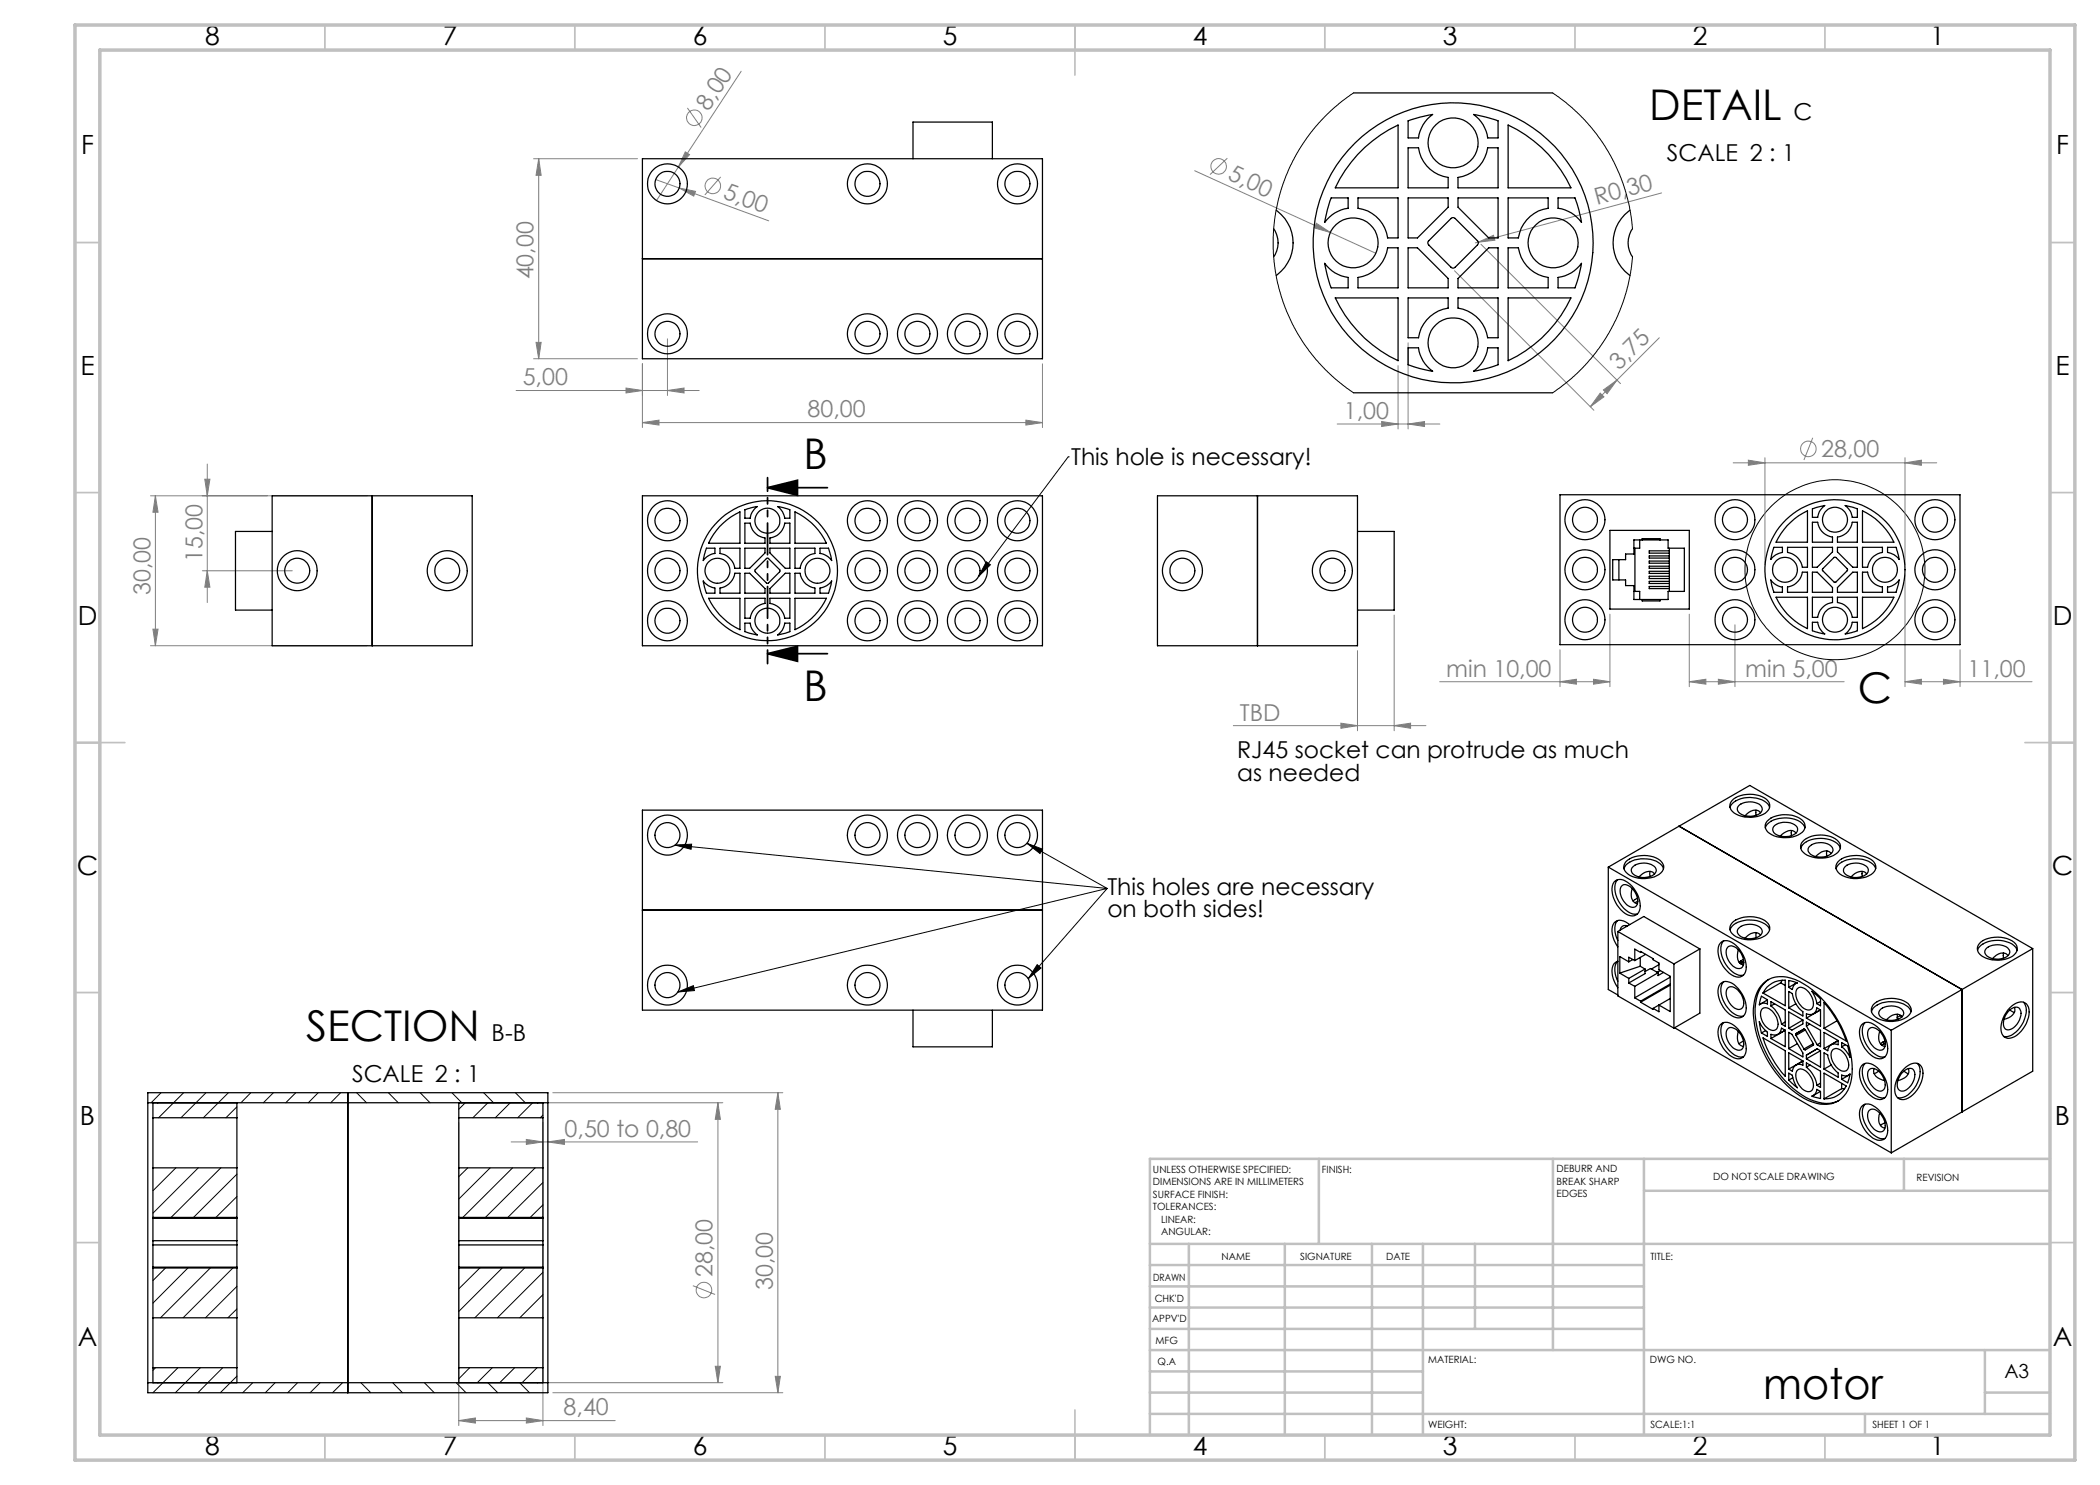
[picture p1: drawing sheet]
<svg xmlns="http://www.w3.org/2000/svg" width="420mm" height="297mm" viewBox="0 0 420 297" stroke-linecap="round" stroke-linejoin="round" font-family="sans-serif">
<g fill="none" stroke="#808080" stroke-width=".2">
<path d="M148.2 14.2l-12.5 19.2M106.7 31.7h20.8M107.7 31.7v40.1M107.7 31.7l.5 3.4h-1zM131.1 35.9l4.8 1.7M135.7 33.4l-4.4 6.7M135.9 37.6l3.2 .7-.4 .9zM135.9 37.6l17.8 6.6M137.1 30.4l.8 .5-2.2 2.5zM137.5 21.6l2.7 3.9M144.1 35.4l-3.1 3.6M238.9 34.1l27.2 12.4"/>
<path d="M245.5 31.6l-3.5 3.3M332.3 38.6l-36.6 9.8M263.3 44.7l2.8 1.8-3.2-.9zM266.1 46.5l9.1 4.2M290.9 54.1l27.9 28M295.7 48.4l3-1.3 .3 .9zM295.7 48.4l-.6 .2M296.2 48.9l27.9 27.8M103.2 78.1h36.6M106.7 71.8h20.8M107.2 68.5h1l-.5 3.3zM125.2 77.6l3.3 .5-3.3 .5z"/>
<path d="M128.5 72.8v12.7M133.5 78.1l3.3-.5v1zM133.5 67.8v11.3M208.5 72.8v12.7M279.6 73.1v12.7M281.6 68.6v17.2M320 78.6l.8 .8-2.7 1.9zM320.7 78l2.7-2-2 2.7zM331.9 67.6l-13.8 13.7M30.1 99.2h43.3M31.1 99.2v29.9M31.1 99.2l.5 3.2h-1z"/>
<path d="M41 95.8h1l-.5 3.4zM41.5 92.8v27.7M128.5 84.5l3.3-.5v1zM128.5 84.5h80M205.2 84l3.3 .5-3.3 .5zM267.4 84.8h20.6M276.3 84.3l3.3 .5-3.3 .5zM281.6 84.8l3.3-.5v1zM346.6 92.6h40.7M349.7 92l3.3 .6-3.3 .5zM353 91.5v21.5M362.5 87.6l-1.7 4.4"/>
<path d="M381 92.6l3.3-.6v1.1zM381 91.5v21.5M40.5 114.2h18M41.5 114.2l.5 3.2h-1zM381 115v22.3M30.1 129.1h43.3M30.6 125.8h1l-.5 3.3zM271.5 130.1v16.1M278.8 123v23.2M287.9 136.3h34.1M312 136.3l3.3-.4v.9zM312 130v7.3"/>
<path d="M318.7 135.9l3.3 .4-3.3 .5zM322 122.8v14.5M337.9 136.3l3.3-.4v.9zM337.9 136.3h30.9M337.9 122.8v14.5M343.7 135.9l3.3 .4-3.3 .5zM347 125v12.3M381 136.3l3.3-.4v.9zM381 136.3h25.4M388.7 135.9l3.3 .4-3.3 .5zM392 130v7.3M246.7 145.1h38.5"/>
<path d="M268.2 144.6l3.3 .5-3.3 .6zM278.8 145.1l3.3-.5v1.1zM110.6 218.5h46M155.6 218.5v60M155.6 218.5l.5 3.4h-1.1zM91.8 224.5v60.6M102.2 228.4h37.3M105.3 227.9l3.3 .5-3.3 .5zM108.6 224.5v60.6M109.6 228.4l3.3-.5v1zM109.6 220.6h35M143.6 220.6l.5 3.3h-1z"/>
<path d="M143.6 220.6v55.9M138.6 257.1l4.4 1.8M109.6 276.5h35M110.6 278.5h46M143.1 273.3h1l-.5 3.2zM155 275.3h1.1l-.5 3.2zM91.8 284.1l3.3-.5v1zM91.8 284.1h31.2M105.3 283.6l3.3 .5-3.3 .5z"/>
<circle cx="138.9" cy="23.5" r="1.56"/>
<circle cx="142.6" cy="37.2" r="1.57"/>
<circle cx="243.7" cy="33.3" r="1.56"/>
<circle cx="361.7" cy="89.8" r="1.55"/>
<circle cx="140.8" cy="258" r="1.55"/>
</g>
<g fill="none" stroke="#000" stroke-width=".2">
<path d="M213.6 91.4h.1M213.6 91.4l-17.9 23.9M197.3 112.4l.8 .6-2.4 2.3zM135 169l3.3-.2-.1 1.1zM135 169l86.4 8.7M205.4 168.7l16 9M205.4 168.7l3.1 1.1-.5 .9zM221.4 177.7l-15.8 18.1M221.4 177.7l-85.8 20.7M135.6 198.4l3.1-1.3 .2 1zM207.4 192.9l.8 .7-2.6 2.2z"/>
<circle cx="367" cy="114" r="18"/>
</g>
<path d="M153.5 97.5l6-1.4v3zM153.5 97.5h12M153.5 130.7l6-1.4v3zM153.5 130.7h12" fill="none" stroke="#000" stroke-width=".35"/>
<path d="M153.5 95.5v37.2" fill="none" stroke="#000" stroke-width=".35" stroke-dasharray="6.3 1.3 1.3 1.3 1.3 1.3" stroke-dashoffset="3.6"/>
<g fill="none" stroke="#c0c0c0" stroke-width=".35">
<path d="M65 5v5M115 5v5M165 5v5M215 5v10M265 5v5M315 5v5M365 5v5M15 48.5h5M410 48.5h5M15 98.5h5M410 98.5h5M15 148.5h10"/>
<path d="M405 148.5h10M15 198.5h5M410 198.5h5M15 248.5h5M410 248.5h5M65 287v5M115 287v5M165 287v5M215 282v10M265 287v5M315 287v5M365 287v5"/>
</g>
<g fill="none" stroke="#c0c0c0" stroke-width=".5">
<path d="M263.8 231.8v17M310.6 231.8v38.2M328.8 231.8v55.2M328.8 238.2h81.2M380.8 231.8v6.4M410 231.8h-180v55.2M230 248.8h180M230 257.3h98.8M230 253h98.8M237.8 248.8v38.2M257 248.8v38.2M274.4 248.8v38.2"/>
<path d="M284.6 248.8v38.2M295 248.8v17M230 265.8h98.8M230 261.5h98.8M230 278.5h54.6M230 274.3h54.6M230 270h180M397 278.5h13M397 270v12.8M230 282.8h180M373 282.8v4.2"/>
</g>
<path d="M15 5h400v287h-400zM20 10h390v277h-390z" fill="none" stroke="#c0c0c0" stroke-width=".7"/>
<g fill="#000">
<path d="M153.5 97.5l6-1.4v3zM153.5 130.7l6-1.4v3z"/>
<path d="M197.3 112.4l.8 .6-2.4 2.3zM207.4 192.9l.8 .7-2.6 2.2zM135 169l3.3-.2-.1 1.1zM135.6 198.4l3.1-1.3 .2 1zM205.4 168.7l3.1 1.1-.5 .9z"/>
</g>
<g fill="#808080">
<path d="M263.3 44.7l2.8 1.8-3.2-.9z"/>
<path d="M295.7 48.4l3-1.3 .3 .9z"/>
<path d="M137.1 30.4l.8 .5-2.2 2.5z"/>
<path d="M135.9 37.6l3.2 .7-.4 .9z"/>
<path d="M388.7 135.9l3.3 .4-3.3 .5zM381 136.3l3.3-.4v.9zM105.3 283.6l3.3 .5-3.3 .5zM91.8 284.1l3.3-.5v1z"/>
<path d="M268.2 144.6l3.3 .5-3.3 .6zM278.8 145.1l3.3-.5v1.1zM128.5 84.5l3.3-.5v1zM205.2 84l3.3 .5-3.3 .5zM125.2 77.6l3.3 .5-3.3 .5zM133.5 78.1l3.3-.5v1zM349.7 92l3.3 .6-3.3 .5zM381 92.6l3.3-.6v1.1zM312 136.3l3.3-.4v.9zM318.7 135.9l3.3 .4-3.3 .5zM337.9 136.3l3.3-.4v.9zM343.7 135.9l3.3 .4-3.3 .5zM105.3 227.9l3.3 .5-3.3 .5zM109.6 228.4l3.3-.5v1zM276.3 84.3l3.3 .5-3.3 .5zM281.6 84.8l3.3-.5v1z"/>
<path d="M320 78.6l.8 .8-2.7 1.9zM320.7 78l2.7-2-2 2.7z"/>
<path d="M30.6 125.8h1l-.5 3.3zM31.1 99.2l.5 3.2h-1zM41.5 114.2l.5 3.2h-1zM41 95.8h1l-.5 3.4z"/>
<path d="M107.7 31.7l.5 3.4h-1zM107.2 68.5h1l-.5 3.3zM143.6 220.6l.5 3.3h-1zM143.1 273.3h1l-.5 3.2zM155.6 218.5l.5 3.4h-1.1zM155 275.3h1.1l-.5 3.2z"/>
</g>
<g fill="none" stroke="#000" stroke-width=".25">
<path d="M270.7 18.6h39.8M128.5 31.7h80v40.1h-80zM182.6 31.7v-7.3h15.9v7.3M266.2 39.6h3.4v2.1a6.8 6.8 0 0 0-4.7 2.8l.6-2.5zM271.5 30.9a27 27 0 0 1 8.1-5.9v12.6h-12.5a26.3 26.3 0 0 1 4.4-6.7zM271.6 39.6h8v8h-2.1a6.9 6.9 0 0 0-5.9-5.9zM281.6 24.2l2.4-.8 2.5-.5a6.8 6.8 0 0 0-2.8 4.7h-2.1zM281.6 29.6h2.1a6.9 6.9 0 0 0 5.9 5.9v2.1h-8zM281.6 39.6h8v1.8l-6.1 6.2h-1.9zM291.6 35.5a6.9 6.9 0 0 0 5.9-5.9h2.1v8h-8zM291.6 39.6h8v8h-1.9l-6.1-6.2zM294.7 22.9l2.5 .5 2.4 .8v3.4h-2.1a6.8 6.8 0 0 0-2.8-4.7z"/>
<path d="M301.6 39.6h8v2.1a7 7 0 0 0-5.9 5.9h-2.1zM301.6 25a26 26 0 0 1 12.6 12.6h-12.6zM311.6 39.6h3.4l.8 2.4 .5 2.5a6.8 6.8 0 0 0-4.7-2.8zM128.5 51.7h80M254.7 45.8a4.9 4.9 0 0 1 0 5.6M255.2 42a8 8 0 0 1 0 13.1M264.9 52.7a6.8 6.8 0 0 0 4.7 2.8v2.1h-3.4l-.7-2.5zM267.1 59.6h12.5v12.5a26 26 0 0 1-12.5-12.5zM271.6 55.5a6.9 6.9 0 0 0 5.9-5.9h2.1v8h-8zM281.6 59.6h8v2a7 7 0 0 0-5.9 6h-2.1zM281.6 49.6h1.9l6.1 6.1v1.9h-8zM290.2 43.7a.6 .6 0 0 1 .8 0l4.5 4.5a.6 .6 0 0 1 0 .8l-4.5 4.4a.6 .6 0 0 1-.8 0l-4.5-4.4a.6 .6 0 0 1 0-.8z"/>
<path d="M291.6 59.6h8v8h-2.1a7 7 0 0 0-5.9-6zM291.6 55.7l6.1-6.1h1.9v8h-8zM301.6 49.6h2.1a7 7 0 0 0 5.9 5.9v2.1h-8zM301.6 59.6h12.6a26.4 26.4 0 0 1-12.6 12.5zM311.6 55.5a6.8 6.8 0 0 0 4.7-2.8l-.5 2.4-.8 2.5h-3.4zM326 42a8 8 0 0 0 0 13.1M326.5 45.8a4.9 4.9 0 0 0 0 5.6M270.7 78.6h39.8M281.6 69.6h2.1a6.8 6.8 0 0 0 2.8 4.7l-2.5-.6-2.4-.7zM297.5 69.6h2.1v3.4l-2.4 .7-2.5 .6a6.8 6.8 0 0 0 2.8-4.7zM54.4 99.2h40v29.9h-40zM74.4 99.2v29.9"/>
<path d="M128.5 99.2h80v29.9h-80zM231.5 99.2h40v29.9h-40zM251.5 99.2v29.9M312 99h80v29.9h-80zM54.4 106.3h-7.3v15.7h7.3M140.7 116.2a3.4 3.4 0 0 0 2.3 1.4v1h-1.7zM141.3 109.6h1.7v1.1a3.4 3.4 0 0 0-2.3 1.4zM141.7 119.7h6.3v6.2a13.4 13.4 0 0 1-6.3-6.2zM143.9 105.3l.8-.7a12.4 12.4 0 0 1 3.3-2.2v6.3h-6.3a13.4 13.4 0 0 1 2.2-3.4zM144 109.6h4v4.1h-1a3.6 3.6 0 0 0-3-3zM147 114.6h1v4h-4v-1a3.6 3.6 0 0 0 3-3zM149 101.9l2.4-.6a3.4 3.4 0 0 0-1.4 2.3h-1z"/>
<path d="M149 119.7h4v1a3.5 3.5 0 0 0-3 2.9h-1zM149 104.6h1a3.5 3.5 0 0 0 3 3v1.1h-4zM149 114.6h.9l3.1 3.1v.9h-4zM149 109.6h4v1l-3.1 3.1h-.9zM153.3 111.7h.4l2.3 2.5-2.4 2.5-.3-.1-2.3-2.4zM154 119.7h4v3.9h-1a3.5 3.5 0 0 0-3-2.9zM154 107.6a3.5 3.5 0 0 0 3-3h1v4.1h-4zM154 109.6h4v4.1h-.9l-3.1-3.1zM155.5 101.3l2.5 .6v1.7h-1a3.4 3.4 0 0 0-1.5-2.3zM157.1 114.6h.9v4h-4v-.9zM159 119.7h6.3a13.4 13.4 0 0 1-6.3 6.2zM159 102.4a13 13 0 0 1 6.3 6.3h-6.3z"/>
<path d="M159 109.6h4v1.1a3.5 3.5 0 0 0-3 3h-1zM159 114.6h1a3.5 3.5 0 0 0 3 3v1h-4zM164 117.6a3.4 3.4 0 0 0 2.3-1.4l-.6 2.4h-1.7zM164 109.6h1.7l.6 2.5a3.4 3.4 0 0 0-2.3-1.4zM271.5 106.3h7.3v15.7h-7.3M322 106.1h15.9v15.7h-15.9zM322.5 111.9h2.6v-1.1h1.7v-2.8h6.8v1.6h3.3v8.7h-3.3v1.6h-6.8v-2.8h-1.7v-1.1h-2.6zM323.8 111.9v4.1M326.8 118.3h1.1v1.6M327 109.6v8.7M327.9 108v1.6h-1.1M328.4 108v-.3h3.6v.3"/>
<path d="M328.4 119.9v.3h3.6v-.3M333.9 113.2h-4.1v.5h4.1M333.9 109.6v8.7M333.9 111.2h-4.1v.4h4.1M333.9 110.2h-4.1v.4h4.1M333.9 112.2h-4.1v.4h4.1M333.9 114.3h-4.1v.4h4.1M333.9 115.2h-4.1v.5h4.1M333.9 116.3h-4.1v.4h4.1M333.9 117.3h-4.1v.4h4.1M354.2 116a3.4 3.4 0 0 0 2.3 1.4v1.1h-1.7zM354.8 109.5h1.7v1a3.4 3.4 0 0 0-2.3 1.4z"/>
<path d="M355.2 119.4h6.3v6.3a13 13 0 0 1-6.3-6.3zM357.4 105.1a12.9 12.9 0 0 1 4.1-2.9v6.2h-6.3l1-1.7zM357.5 109.5h4v3.9h-1a3.6 3.6 0 0 0-3-2.9zM357.5 117.4a3.6 3.6 0 0 0 3-3h1v4.1h-4zM362.5 101.8l2.4-.7a3.4 3.4 0 0 0-1.4 2.4h-1zM362.5 104.5h1a3.5 3.5 0 0 0 3 2.9v1h-4zM362.5 119.4h4v1.1a3.5 3.5 0 0 0-3 3h-1zM362.5 109.5h4v.9l-3.1 3h-.9zM362.5 114.4h.9l3.1 3.1v1h-4zM366.8 111.5h.4l2.3 2.4-2.4 2.6-.3-.1-2.3-2.4 .1-.3zM367.5 119.4h4v4.1h-1a3.5 3.5 0 0 0-3-3zM367.5 109.5h4v3.9h-.9l-3.1-3z"/>
<path d="M369 101.1l2.5 .7v1.7h-1a3.4 3.4 0 0 0-1.5-2.4zM370.5 104.5h1v3.9h-4v-1a3.5 3.5 0 0 0 3-2.9zM370.6 114.4h.9v4.1h-4v-1zM372.5 114.4h1a3.5 3.5 0 0 0 3 3v1.1h-4zM372.5 109.5h4v1a3.5 3.5 0 0 0-3 2.9h-1zM372.5 119.4h6.3a13 13 0 0 1-6.3 6.3zM372.5 102.2a13.4 13.4 0 0 1 6.3 6.2h-6.3zM377.5 109.5h1.7l.6 2.4a3.4 3.4 0 0 0-2.3-1.4zM377.5 117.4a3.4 3.4 0 0 0 2.3-1.4l-.6 2.5h-1.7zM149 124.6h1a3.4 3.4 0 0 0 1.4 2.4l-2.4-.7zM157 124.6h1v1.7l-2.5 .7a3.4 3.4 0 0 0 1.5-2.4zM362.5 124.5h1a3.4 3.4 0 0 0 1.4 2.3l-2.4-.7z"/>
<path d="M370.5 124.5h1v1.6l-2.5 .7a3.4 3.4 0 0 0 1.5-2.3zM128.5 162h80v40h-80zM321.7 173.4v24.5l1.9 1.1M321.7 173.4l56.5 32.7M322.8 176.4a1.9 1.9 0 0 1 2.7 .1 5.8 5.8 0 0 1 2.4 5.6 1.71 1.71 0 0 1-2.8 .6 5.7 5.7 0 0 1-2.5-6zM323.5 175.9a3.3 3.3 0 0 0-.1 3.7 5 5 0 0 0 3.6 3.2h.5M324.2 177.3a1.19 1.19 0 0 1 1.8 0 3.2 3.2 0 0 1 1.2 3.9 1.85 1.85 0 0 1-2.5-1l-.6-1.3a2.07 2.07 0 0 1 .1-1.6zM324.8 173.7a3.6 3.6 0 0 1 3.4-1.9 4.7 4.7 0 0 1 4.4 1.7l.1 .2M325.2 172.4a5.6 5.6 0 0 1 7.2 .1 1.73 1.73 0 0 1-1.1 2.7 5.8 5.8 0 0 1-6-.7 1.46 1.46 0 0 1-.1-2.1zM326.4 173.5a3.4 3.4 0 0 1 4.7 .1 1.26 1.26 0 0 1-1.2 1.7 3.2 3.2 0 0 1-3.6-.9l-.1-.3zM326.5 177.7a2.12 2.12 0 0 0 .8 3h.2M327.5 179.7l-.9 .5"/>
<path d="M330 174.3v1M330.9 174.8a1.79 1.79 0 0 0-2.8 .3l-.3 .3M335.8 165.2l-14.1 8.2M335.8 165.2l56.6 32.7M335.8 165.2l14.2-8.1 56.5 32.6M346 161.5a3.9 3.9 0 0 1 4-2 4.2 4.2 0 0 1 3.8 1.7l.1 .3M346.4 160.1a5.6 5.6 0 0 1 7.2 .1 1.63 1.63 0 0 1-.6 2.5 6 6 0 0 1-6.5-.4 1.49 1.49 0 0 1-.1-2.2zM347.9 161a3.7 3.7 0 0 1 4.2 .1 1.22 1.22 0 0 1 .2 1.3 1.22 1.22 0 0 1-1.2 .7 3.2 3.2 0 0 1-3.6-1 .96 .96 0 0 1 .4-1.1zM351.2 162v1.1M352.1 162.6a1.79 1.79 0 0 0-2.8 .2l-.3 .4M353.1 165.6a3.5 3.5 0 0 1 3.4-2 4.1 4.1 0 0 1 4.5 2M353.4 164.2a5.7 5.7 0 0 1 7.3 .1 1.77 1.77 0 0 1-1.1 2.7 6 6 0 0 1-6.1-.6 1.49 1.49 0 0 1-.1-2.2z"/>
<path d="M354.9 165.1a3.6 3.6 0 0 1 4.5 .3 1.12 1.12 0 0 1-.8 1.6 3.7 3.7 0 0 1-3.8-.5 1 1 0 0 1 .1-1.4zM358.3 166.1v1M359.2 166.6a1.59 1.59 0 0 0-2.4 0l-.7 .6M360.2 169.6a3.5 3.5 0 0 1 3.3-1.9 4.7 4.7 0 0 1 4.5 1.7l.1 .2M360.9 168a5.6 5.6 0 0 1 6.8 .4 1.56 1.56 0 0 1-.6 2.4 5.8 5.8 0 0 1-6.5-.4 1.53 1.53 0 0 1 .3-2.4zM362 169.2a3.4 3.4 0 0 1 4.5 .3 1.13 1.13 0 0 1-.8 1.6 3.3 3.3 0 0 1-4-.8 .93 .93 0 0 1 .3-1.1zM365.4 170.2v1M366.3 170.7a1.53 1.53 0 0 0-2.4 0l-.8 .6M367.2 173.7a3.6 3.6 0 0 1 3.4-1.9 4.8 4.8 0 0 1 4.4 1.7l.1 .2M367.9 172a6 6 0 0 1 6.6 .1 1.62 1.62 0 0 1-.3 2.8 5.8 5.8 0 0 1-6.5-.4 1.56 1.56 0 0 1 .2-2.5zM369.1 173.3a3.5 3.5 0 0 1 4.5 .3 1.14 1.14 0 0 1-.9 1.6 3.3 3.3 0 0 1-4-.8 1.04 1.04 0 0 1 .4-1.1zM372.4 174.3v1"/>
<path d="M373.3 174.8a1.83 1.83 0 0 0-2.8 .3l-.3 .3M128.5 182h80M323.5 184.1a3.5 3.5 0 0 0 .1 4M323.6 196.2a3.9 3.9 0 0 1-.2-3.8l.2-.1a2.1 2.1 0 0 0-1.1 2.7l.3 1.2 .8 1.4M323.6 186.3l5.2-3 11.2 6.5M323.6 186.3l11.2 6.5M323.6 186.3v12.9l11.2 6.4M324 194.6l1.8 1.1M325.3 185.1v.2M325.5 185.2l-.2-.1a1.01 1.01 0 0 0-1.3 .9M325.8 195.7v.9M325.8 192.4l-1.8-1.1v3.3"/>
<path d="M325.8 196.6l1.2 .7M325.9 184.9a2.18 2.18 0 0 0-3.1-.3 4.5 4.5 0 0 0 .8 4.8M326.6 191.9l-.8 .5M327 199.6l1.1 .6M327 197.3v2.3M327 192.1l-1.2-.7v1M327.6 180.2l-.6 .3M328 191.5v1.7M328 193.2l-4 1.4M328 193.2l1 .6M328.1 190.5v-.2l2.5 1.4v.2l1.2 .7v1.4l2.2 1.3v7l-2.2-1.3M328.1 190.5l-1.1-.7v2.3"/>
<path d="M328.3 190.4l-.2 .1M329 193.8v.9l-3.2 1.9M329 194.3l1.1-.6 1.5 .9M329 193.8l-3.2 1.9M329.1 190.9l-2.1 1.2M331.6 194.6l-4.6 2.7M331.8 192.9l-1.5 .9M332.1 194.1l-.7 .3M332.7 194.5l-1.1 .6v-.5M334 199.7l-2.2 1.3M334 195.4l-7 4.2M334 196.8l-5.9 3.4"/>
<path d="M334 197l-5.9 3.4M334.8 192.8v12.8M340 189.8v12.8l-5.2 3M340 189.8l-5.2 3M344 188.7a1.88 1.88 0 0 1 2.8 0 5.9 5.9 0 0 1 2.3 5.6 1.68 1.68 0 0 1-2.8 .7 5.6 5.6 0 0 1-2.5-6zM344 196.8a2.17 2.17 0 0 1 3.2 .5 5.6 5.6 0 0 1 1.9 5.2 1.7 1.7 0 0 1-2.8 .6 5.6 5.6 0 0 1-2.5-5.9zM344.7 188.2a3.3 3.3 0 0 0-.1 3.6 5.1 5.1 0 0 0 3.6 3.3l.5-.1M344.7 196.4a3.3 3.3 0 0 0-.1 3.6 5.1 5.1 0 0 0 3.6 3.3l.5-.1M345.4 197.7a1.35 1.35 0 0 1 2.2 .3 3.1 3.1 0 0 1 .8 3.6 1.33 1.33 0 0 1-1.9-.3 3.4 3.4 0 0 1-1.1-3.6zM345.7 189.3a1.77 1.77 0 0 1 2.2 .9 2.8 2.8 0 0 1 .5 3.3 1.53 1.53 0 0 1-2.2-.7 3 3 0 0 1-.8-3.2zM346 186a3.6 3.6 0 0 1 3.4-2 4.8 4.8 0 0 1 4.4 1.7l.1 .3M346.4 184.6a5.6 5.6 0 0 1 7.2 .1 1.73 1.73 0 0 1-1 2.7 5.8 5.8 0 0 1-6.1-.6 1.49 1.49 0 0 1-.1-2.2z"/>
<path d="M347.6 185.8a3.4 3.4 0 0 1 4.7 0 1.26 1.26 0 0 1-1.2 1.8 3.2 3.2 0 0 1-3.6-1v-.3zM347.7 189.9l-.2 1a1.66 1.66 0 0 0 1.2 2.1M348.7 191.9l-.9 .5M348.7 192.4l-.6 .4M348.7 192.4v.4l-.2 .1M348.7 192.4l-.3-.1-.5 .3M351.2 186.5v1M352.1 187a1.79 1.79 0 0 0-2.8 .3l-.3 .3M352.3 199.2l1.2 .8v.8a1.34 1.34 0 0 0-1.6 .2zM352.7 196.7a5.7 5.7 0 0 1 6.4-.8 20.6 20.6 0 0 1 10.1 11.5 14.2 14.2 0 0 1 .4 10.7 5.3 5.3 0 0 1-7.1 2.3 19 19 0 0 1-9.8-10 17.1 17.1 0 0 1-1.8-10.3 6.4 6.4 0 0 1 1.8-3.4zM353.4 197.4a4.6 4.6 0 0 1 3.6-1.4v5.2l-4.4-2.6zM353.5 200l-1.4 .8"/>
<path d="M353.7 195.9a6.2 6.2 0 0 0-2.6 4.9 19.8 19.8 0 0 0 4.4 13.5 15.9 15.9 0 0 0 8.1 6.1 5.4 5.4 0 0 0 4.1-.3M356.1 196.6l-3.5 2M356.1 196.6l.9 .5M356.4 196l-.3 .6M357.8 196.1l1.7 .5a1.51 1.51 0 0 0-1 1.3l-.7-.4zM357.8 198.3l.7 .4a5.5 5.5 0 0 0 2.1 3.6v.9l-2.8-1.6zM359.2 196.7l.2-.1-1.6 .9M359.4 197.8a1.19 1.19 0 0 1 1.8 .1 3.2 3.2 0 0 1 1.2 3.9 1.85 1.85 0 0 1-2.6-1.1l-.6-1.3a2.07 2.07 0 0 1 .2-1.6zM362.4 198.3l1.7 1.5v1.4l-.7-.5a5.5 5.5 0 0 0-1-2.4zM392.4 197.9l-14.2 8.2M392.4 197.9v24.5M395.5 190.1a3.6 3.6 0 0 1 3.4-2 5.2 5.2 0 0 1 4.2 1.3l.3 .7"/>
<path d="M395.9 188.7a5.7 5.7 0 0 1 7.2 .1 1.76 1.76 0 0 1-1 2.7 6 6 0 0 1-6.1-.7 1.49 1.49 0 0 1-.1-2.1zM397.4 189.6a3.7 3.7 0 0 1 4.2 0 1.22 1.22 0 0 1 .2 1.4 1.22 1.22 0 0 1-1.2 .7 3.2 3.2 0 0 1-3.6-1 .96 .96 0 0 1 .4-1.1zM400.7 190.6v1M401.6 191.1a1.83 1.83 0 0 0-2.8 .3l-.3 .3M406.5 189.7l-14.1 8.2M406.5 189.7v24.5l-14.1 8.2M69.6 218.5v60M182.6 202v7.4h15.9v-7.4M328.1 200.4l2.5 1.5v-.2M328.1 200.2v.2M331.8 201v1.3l-1.2-.6M331.8 201l-1.2 .7"/>
<path d="M334.9 205.6l43.3 25M344 205a1.88 1.88 0 0 1 2.8 .1 5.9 5.9 0 0 1 2.3 5.6 1.68 1.68 0 0 1-2.8 .6 5.6 5.6 0 0 1-2.5-6zM344.7 204.5a3.3 3.3 0 0 0-.1 3.6 5.1 5.1 0 0 0 3.6 3.3h.5M345.7 205.7a1.77 1.77 0 0 1 2.2 .9 2.8 2.8 0 0 1 .5 3.2 1.87 1.87 0 0 1-2.5-1 2.51 2.51 0 0 1-.2-3.1zM347.7 206.3l-.2 1a1.66 1.66 0 0 0 1.2 2M348.7 208.2l-.9 .6M351.9 204.3a5.3 5.3 0 0 0 1.6 2.1v.9l-1.2-.7zM352.5 201.7a2.03 2.03 0 0 1 2.6 1.4l.4 .8a1.54 1.54 0 0 1-.7 2.2 3.2 3.2 0 0 1-2.5-4.2zM352.6 207.6l4.4 2.5v5.2a21.7 21.7 0 0 1-4.4-7.7zM353.1 206.1l-.8 .5M354.2 201.2a5.7 5.7 0 0 1 2.1 3.6M354.2 201.2v-.9l2.8 1.7v3.2l-.7-.4"/>
<path d="M354.9 200.8l-.7 .4M357 206.1l-1.4 .8M357 206.1l-.7-.5a1.41 1.41 0 0 1-2.1 1.3v.8M357 206.1v3.2l-2.8-1.6M357 204.4l-.7 .4M357 206.1l-2.8 1.6M357.8 214.6l.7 .4a6 6 0 0 0 1 2.6l-1.7-1.6zM357.8 206.5l.6 .4 2.2 3.7v.8l-2.8-1.7zM358.6 215.5l-.8 .5M359.2 200.8l-1.4 .8M359.2 207.1l1.6 2.7M359.4 214.2a1.19 1.19 0 0 1 1.8 0 3.2 3.2 0 0 1 1.2 3.9 1.85 1.85 0 0 1-2.6-1l-.6-1.4a2.07 2.07 0 0 1 .2-1.5z"/>
<path d="M359.5 208.7l-1.7 1M360.6 212.2v.8a1.41 1.41 0 0 0-2.1 1.2l-.7-.4M360.6 212.2l-2.8 1.6M360.6 204l-2.8-1.6v3.3M360.6 212.2l-2.8-1.6v3.2M360.6 204v.8l-2.2 1.2-.6-.3M360.6 204l-2.8 1.7M361.1 206l-.3-.2-1.6 .9v.4M361.1 206l1.6 2.7M361.1 206l-1.9 1.1M361.3 213.4a5.9 5.9 0 0 1 2.1 3.7M361.3 205.2v-.8l2.8 1.7v3.2l-.7-.4"/>
<path d="M361.3 213.4v-.8l2.8 1.6v3.3l-.7-.4M361.3 205.2l2.1 3.7M361.9 204.8l-.6 .4M362 213l-.7 .4M362.7 208.7v.4l-1.7 .9-.2-.2M362.7 208.7l-1.9 1.1M363.4 217.9l.7 .4v1.4l-1.7-.5a1.42 1.42 0 0 0 1-1.3zM364.1 202l-1.4 .8M364.1 218.3l-1.4 .8M364.1 202l-.7-.4a1.39 1.39 0 0 1-2.1 1.2v.8M364.1 202l-2.8 1.6M364.1 202v3.2l-2.8-1.6"/>
<path d="M364.1 210.1v3.3l-2.8-1.6M364.1 210.1l-.7-.3-2.1 1.2v.8M364.1 200.3l-.7 .4M364.1 210.1l-2.8 1.7M364.1 208.6l-.7 .3M364.1 216.6l-.7 .5M364.8 214.6l4.5 2.6a4.7 4.7 0 0 1-4.5 2.6zM364.8 200.5a22.5 22.5 0 0 1 4.5 7.7l-4.5-2.5zM364.8 210.6l.7 .4a5.7 5.7 0 0 0 2.1 3.6v.8l-2.8-1.6zM366.3 213l-1.5 .8M366.6 209.9a2.11 2.11 0 0 1 2.6 1.3 2.27 2.27 0 0 1 0 3 2.43 2.43 0 0 1-2.6-1.7l-.3-.9a1.79 1.79 0 0 1 .3-1.7zM367.4 204.1l-2.6 1.6"/>
<path d="M367.6 208.1v.8a1.39 1.39 0 0 0-2.1 1.2l-.7-.4M367.6 208.1l-1.3 .8M367.6 208.1l-2.8-1.6v3.2M367.6 208.1l-2.8 1.6M368.3 208.5l1.2 .7 .5 2.3a5.2 5.2 0 0 0-1.7-2.1zM368.3 215a1.46 1.46 0 0 0 1.7-.2l-.5 1.8-1.2-.7zM368.3 216.7v1M368.3 217.7l-3.5 2.1M368.3 217.7h.6M369.1 208.9l-.8 .5M370 214.9l-.3 .1M370 214.9l-1.7 1"/>
<path d="M372.3 205a1.9 1.9 0 0 1 2.7 .1 5.8 5.8 0 0 1 2.4 5.6 1.71 1.71 0 0 1-2.8 .6 5.7 5.7 0 0 1-2.5-6zM372.6 212.9a2.75 2.75 0 0 1 3.3 1.1 5 5 0 0 1 1.3 5.2 1.98 1.98 0 0 1-3-.1 5.6 5.6 0 0 1-2.1-5.6zM373 204.5a3.3 3.3 0 0 0-.1 3.6 5 5 0 0 0 3.6 3.3h.5M373 212.7a3.3 3.3 0 0 0-.1 3.6 5.2 5.2 0 0 0 3.6 3.3l.5-.1M373.7 205.9a1.19 1.19 0 0 1 1.8 0 3.2 3.2 0 0 1 1.2 3.9 1.85 1.85 0 0 1-2.5-1l-.6-1.4a2.07 2.07 0 0 1 .1-1.5zM373.7 214.1a1.35 1.35 0 0 1 2.2 .3 3.1 3.1 0 0 1 .8 3.5 1.46 1.46 0 0 1-2.2-.6 3 3 0 0 1-.8-3.2zM374.3 202.3a3.6 3.6 0 0 1 3.4-2 5.1 5.1 0 0 1 4.2 1.4l.3 .6M374.6 200.9a5.6 5.6 0 0 1 7.3 .1 1.57 1.57 0 0 1-.6 2.5 5.8 5.8 0 0 1-6.5-.4 1.54 1.54 0 0 1-.2-2.2zM374.8 213.7a1.85 1.85 0 0 0 1.7 2.3l.4 .1M375.7 214.2l-.9 .5M376 206.3a2.12 2.12 0 0 0 .8 3h.2M376.2 201.8a3.5 3.5 0 0 1 4.4 .4 1.26 1.26 0 0 1-1.2 1.7 3.2 3.2 0 0 1-3.6-1 .96 .96 0 0 1 .4-1.1z"/>
<path d="M376.7 208.4v.4M377 208.2l-.9 .6M377 208.6l-.7 .5M378.2 206.1v24.5M379.4 203.6l.3 .2M379.5 202.8v1.1M380.2 203.1l-.8 .4M380.2 203.2l.1 .2M380.4 203.4a1.79 1.79 0 0 0-2.8 .3l-.3 .3M380.4 214.6l.4-.4a1.23 1.23 0 0 1 2 0 3.4 3.4 0 0 1-2.4 4 1.12 1.12 0 0 1-1-1.5l.3-.9zM380.8 214.2l.9 .5M380.8 213.8a2.41 2.41 0 0 1 3.2-.8 3.6 3.6 0 0 1 0 3.9 5.1 5.1 0 0 1-3.2 3 1.77 1.77 0 0 1-1.8-2.3l.4-1.7 .6-1.1z"/>
<path d="M381.7 213.7a1.85 1.85 0 0 1-1.7 2.3l-.4 .1M383.5 212.7a3.6 3.6 0 0 1 0 3.9 4.8 4.8 0 0 1-3.7 3l-.3-.1M401.6 202.3l.7-.6a1.16 1.16 0 0 1 1.5-.1 1.16 1.16 0 0 1 .4 1.5 3.1 3.1 0 0 1-2.8 2.8 1.66 1.66 0 0 1-.5-2.3zM402 201.5a2.45 2.45 0 0 1 3.3-.7 3.6 3.6 0 0 1 0 3.9 4.8 4.8 0 0 1-3.7 3 2.09 2.09 0 0 1-1.3-2.9l.6-1.7zM402 202l.9 .5M402.9 201.5a1.85 1.85 0 0 1-1.7 2.3l-.4 .1M404.7 200.4l.2 .3a4.3 4.3 0 0 1-.5 4.2 4.1 4.1 0 0 1-3.7 2.4M29.6 220.6v55.9M29.6 220.6h80M29.6 220.6v-2.1h80v2.1M30.6 223.6v10M30.6 233.6h16.8"/>
<path d="M30.6 223.6h16.8M30.6 220.6v3M30.6 233.6v9.9M47.4 223.6v10M47.4 220.6v3M47.4 233.6v9.9M91.8 223.6v10M91.8 233.6h16.8M91.8 223.6h16.8M91.8 220.6v3M91.8 233.6v9.9M108.6 223.6v10"/>
<path d="M108.6 220.6v3M108.6 233.6v9.9M109.6 220.6v55.9M372.3 221.3a1.9 1.9 0 0 1 2.7 .1 5.8 5.8 0 0 1 2.4 5.6 1.75 1.75 0 0 1-2.8 .6 5.7 5.7 0 0 1-2.5-6zM373 220.8a3.3 3.3 0 0 0-.1 3.7 5 5 0 0 0 3.6 3.2h.5M373.9 222a1.49 1.49 0 0 1 2 .6 3 3 0 0 1 .8 3.5 1.85 1.85 0 0 1-2.5-1 2.51 2.51 0 0 1-.3-3.1zM376 222.6a2.12 2.12 0 0 0 .8 3h.2M377 224.6l-.9 .5M392.4 222.4l-14.2 8.2M30.6 243.5v.2M30.6 253.4v.2M30.6 248.1v.9"/>
<path d="M30.6 253.6h16.8M30.6 243.7h16.8M30.6 243.5h16.8M30.6 253.4h16.8M30.6 248.1h16.8M30.6 249h16.8M30.6 243.7v4.4M30.6 249v4.4M30.6 253.6v10M47.4 243.5v.2M47.4 253.4v.2M47.4 248.1v.9"/>
<path d="M47.4 243.7v4.4M47.4 249v4.4M47.4 253.6v10M91.8 243.5v.2M91.8 253.4v.2M91.8 248.1v.9M91.8 253.6h16.8M91.8 243.7v4.4M91.8 249v4.4M91.8 253.6v10M91.8 243.7h16.8M91.8 243.5h16.8"/>
<path d="M91.8 253.4h16.8M91.8 248.1h16.8M91.8 249h16.8M108.6 243.5v.2M108.6 253.4v.2M108.6 248.1v.9M108.6 243.7v4.4M108.6 249v4.4M108.6 253.6v10M29.6 276.5h80M29.6 276.5v2h80v-2M30.6 263.6v9.9"/>
<path d="M30.6 273.5h16.8M30.6 263.6h16.8M30.6 273.5v3M47.4 263.6v9.9M47.4 273.5v3M91.8 263.6v9.9M91.8 273.5h16.8M91.8 263.6h16.8M91.8 273.5v3M108.6 263.6v9.9M108.6 273.5v3"/>
<circle cx="133.5" cy="36.8" r="2.51"/>
<circle cx="133.5" cy="36.8" r="4"/>
<circle cx="173.5" cy="36.8" r="2.51"/>
<circle cx="173.5" cy="36.8" r="4"/>
<circle cx="203.5" cy="36.8" r="2.51"/>
<circle cx="203.5" cy="36.8" r="4"/>
<circle cx="290.6" cy="28.6" r="5"/>
<circle cx="270.6" cy="48.6" r="5"/>
<circle cx="290.6" cy="48.6" r="28"/>
<circle cx="310.6" cy="48.6" r="5"/>
<circle cx="133.5" cy="66.8" r="4"/>
<circle cx="133.5" cy="66.8" r="2.5"/>
<circle cx="173.5" cy="66.8" r="4"/>
<circle cx="173.5" cy="66.8" r="2.5"/>
<circle cx="183.5" cy="66.8" r="2.49"/>
<circle cx="183.5" cy="66.8" r="4"/>
<circle cx="193.5" cy="66.8" r="4"/>
<circle cx="193.5" cy="66.8" r="2.5"/>
<circle cx="203.5" cy="66.8" r="2.5"/>
<circle cx="203.5" cy="66.8" r="4"/>
<circle cx="290.6" cy="68.6" r="5"/>
<circle cx="59.4" cy="114.2" r="4"/>
<circle cx="59.4" cy="114.2" r="2.5"/>
<circle cx="89.4" cy="114.1" r="2.49"/>
<circle cx="89.5" cy="114.2" r="4"/>
<circle cx="133.5" cy="104.1" r="2.51"/>
<circle cx="133.5" cy="114.2" r="4"/>
<circle cx="133.5" cy="104.1" r="4"/>
<circle cx="133.5" cy="114.1" r="2.5"/>
<circle cx="143.5" cy="114.2" r="2.5"/>
<circle cx="153.5" cy="104.1" r="2.5"/>
<circle cx="153.5" cy="114.1" r="14"/>
<circle cx="163.5" cy="114.2" r="2.5"/>
<circle cx="173.5" cy="104.1" r="2.51"/>
<circle cx="173.5" cy="114.2" r="4"/>
<circle cx="173.5" cy="104.1" r="4"/>
<circle cx="173.5" cy="114.1" r="2.5"/>
<circle cx="183.5" cy="104.1" r="2.5"/>
<circle cx="183.5" cy="114.1" r="2.49"/>
<circle cx="183.5" cy="104.1" r="4"/>
<circle cx="183.5" cy="114.2" r="4"/>
<circle cx="193.5" cy="104.1" r="2.51"/>
<circle cx="193.5" cy="104.1" r="4"/>
<circle cx="193.5" cy="114.2" r="4"/>
<circle cx="193.5" cy="114.1" r="2.5"/>
<circle cx="203.5" cy="104.2" r="2.51"/>
<circle cx="203.5" cy="114.2" r="2.5"/>
<circle cx="203.5" cy="104.1" r="4"/>
<circle cx="203.5" cy="114.2" r="4"/>
<circle cx="236.5" cy="114.1" r="2.49"/>
<circle cx="236.5" cy="114.2" r="4"/>
<circle cx="266.5" cy="114.2" r="4"/>
<circle cx="266.5" cy="114.1" r="2.5"/>
<circle cx="317" cy="113.9" r="2.5"/>
<circle cx="317" cy="103.9" r="2.49"/>
<circle cx="317" cy="113.9" r="4"/>
<circle cx="317" cy="104" r="4"/>
<circle cx="347" cy="113.9" r="4"/>
<circle cx="347" cy="104" r="4"/>
<circle cx="347" cy="114" r="2.51"/>
<circle cx="347" cy="104" r="2.5"/>
<circle cx="357" cy="113.9" r="2.5"/>
<circle cx="367" cy="104" r="2.5"/>
<circle cx="367" cy="113.9" r="14"/>
<circle cx="377" cy="113.9" r="2.5"/>
<circle cx="387" cy="114" r="2.51"/>
<circle cx="387" cy="113.9" r="4"/>
<circle cx="387" cy="104" r="4"/>
<circle cx="387" cy="104" r="2.5"/>
<circle cx="133.5" cy="124.1" r="4"/>
<circle cx="133.5" cy="124.1" r="2.5"/>
<circle cx="153.5" cy="124.1" r="2.5"/>
<circle cx="173.5" cy="124.1" r="4"/>
<circle cx="173.5" cy="124.1" r="2.5"/>
<circle cx="183.5" cy="124.1" r="2.49"/>
<circle cx="183.5" cy="124.1" r="4"/>
<circle cx="193.5" cy="124.1" r="4"/>
<circle cx="193.5" cy="124.1" r="2.5"/>
<circle cx="203.5" cy="124.1" r="2.5"/>
<circle cx="203.5" cy="124.1" r="4"/>
<circle cx="317" cy="124" r="2.49"/>
<circle cx="317" cy="124" r="4"/>
<circle cx="347" cy="124" r="4"/>
<circle cx="347" cy="124" r="2.5"/>
<circle cx="367" cy="124" r="2.5"/>
<circle cx="387" cy="124" r="4"/>
<circle cx="387" cy="124" r="2.5"/>
<circle cx="133.5" cy="167" r="2.5"/>
<circle cx="133.5" cy="167" r="4"/>
<circle cx="173.5" cy="167" r="4"/>
<circle cx="173.5" cy="167" r="2.5"/>
<circle cx="183.5" cy="167" r="2.5"/>
<circle cx="183.5" cy="167" r="4"/>
<circle cx="193.5" cy="167" r="4"/>
<circle cx="193.5" cy="167" r="2.49"/>
<circle cx="203.5" cy="167" r="2.5"/>
<circle cx="203.5" cy="167" r="4"/>
<circle cx="133.5" cy="197" r="2.5"/>
<circle cx="133.5" cy="197" r="4"/>
<circle cx="173.5" cy="197" r="4"/>
<circle cx="173.5" cy="197" r="2.5"/>
<circle cx="203.5" cy="197" r="2.5"/>
<circle cx="203.5" cy="197" r="4"/>
</g>
<g fill="none" stroke="#000" stroke-width=".2">
<path d="M270.7 18.6l-3 2.2-3.1 2.9-2.8 3.4-2.6 3.9-2.1 4.3-1.2 3.7-.9 4.4-.4 3.9 .2 5.1 .8 4.4 1.2 4.2 1.8 4 2.2 3.8 3 3.8 3.1 3.1 3.8 2.9M310.5 18.6l2.8 2 3.6 3.4 2.6 3.1 2.2 3.2 2.2 4.6 1.1 3 .9 3.7 .6 4.2M326.5 51.4l-.5 3.8-1.1 4.2-1.3 3.5-1.8 3.7-2.5 3.8-2.7 3.1-2.3 2.2-3.8 2.9M32.2 218.5l-2 2.1M36.7 218.5l-5 5.1M41.2 218.5l-5 5.1M45.7 218.5l-5 5.1M50.2 218.5l-2 2.1M54.7 218.5l-2 2.1M59.2 218.5l-2.1 2.1M63.6 218.5l-1.9 2.1M68.1 218.5l-2 2.1"/>
<path d="M71.3 218.5l2 2.1M77.7 218.5l2 2.1M84 218.5l2 2.1M90.4 218.5l2 2.1M96.7 218.5l2 2.1M103.1 218.5l2 2.1M109.4 218.5l.2 .2M30.7 233.6l-.1 .1M35.2 233.6l-4.6 4.6M39.7 233.6l-9.1 9M44.2 233.6l-10 9.9M47.4 221.4l-2.2 2.2"/>
<path d="M47.4 234.8l-8.7 8.7M47.4 239.3l-4.2 4.2M93.1 220.6l-1.3 1.3M93.6 233.6l-1.8 1.7M97.6 220.6l-3 3M98 233.6l-6.2 6.2M102.1 220.6l-3 3M102.5 233.6l-9.9 9.9M106.5 220.6l-3 3M107 233.6l-9.9 9.9M108.6 223l-.5 .6M108.6 236.5l-7 7"/>
<path d="M33.1 253.6l-2.5 2.5M37.6 253.6l-7 7M42.1 253.6l-10 10M46.6 253.6l-10 10M47.4 257.3l-6.3 6.3M96 253.6l-4.2 4.2M100.4 253.6l-8.6 8.7M104.9 253.6l-9.9 10M108.6 254.5l-9.1 9.1M108.6 258.9l-4.6 4.7M108.6 241l-2.6 2.5M31.1 273.5l-.5 .6"/>
<path d="M35.6 273.5l-5 5M40.1 273.5l-5 5M44.6 273.5l-5 5M47.4 275.2l-3.3 3.3M47.4 261.8l-1.8 1.8M50.6 276.5l-2.1 2M55 276.5l-1.9 2M59.5 276.5l-2 2M64 276.5l-2 2M68.5 276.5l-2 2M72.2 276.5l2 2M78.5 276.5l2 2"/>
<path d="M84.9 276.5l2 2M91.2 276.5l2 2M93.9 273.5l-2.1 2.3M97.6 276.5l2 2M98.5 273.5l-3 3M102.9 273.5l-3 3M103.9 276.5l2 2M107.4 273.5l-3 3M108.6 263.5l-.2 .1"/>
</g>
<g font-size="8.5">
<text x="329.8" y="24">DETAIL</text>
<text x="160.7" y="93.8">B</text>
<text x="160.7" y="140.3">B</text>
<text x="371.5" y="140.5">C</text>
<text x="61.2" y="208.2">SECTION</text>
<text x="352.6" y="279.7">motor</text>
</g>
<g font-size="5.3">
<text x="41" y="9">8</text>
<text x="88.5" y="9">7</text>
<text x="138.5" y="9">6</text>
<text x="188.5" y="9">5</text>
<text x="238.5" y="9">4</text>
<text x="288.5" y="9">3</text>
<text x="338.5" y="9">2</text>
<text x="386" y="9">1</text>
<text x="16.2" y="30.8">F</text>
<text x="411.2" y="30.8">F</text>
<text x="16.1" y="75">E</text>
<text x="411.1" y="75">E</text>
<text x="15.5" y="125">D</text>
<text x="410.5" y="125">D</text>
<text x="15.4" y="175">C</text>
<text x="410.4" y="175">C</text>
<text x="16" y="225">B</text>
<text x="411" y="225">B</text>
<text x="15.5" y="269.3">A</text>
<text x="410.5" y="269.3">A</text>
<text x="41" y="291">8</text>
<text x="88.5" y="291">7</text>
<text x="138.5" y="291">6</text>
<text x="188.5" y="291">5</text>
<text x="238.5" y="291">4</text>
<text x="288.5" y="291">3</text>
<text x="338.5" y="291">2</text>
<text x="386" y="291">1</text>
</g>
<g font-size="4.7" fill="#808080">
<text x="141.7" y="22.3" transform="rotate(-57 141.7 22.3)">8,00</text>
<text x="245.4" y="35.9" transform="rotate(25 245.4 35.9)">5,00</text>
<text x="144.4" y="39.7" transform="rotate(20 144.4 39.7)">5,00</text>
<text x="319.3" y="41" transform="rotate(-15 319.3 41)">R0,30</text>
<text x="106.7" y="55.9" transform="rotate(-90 106.7 55.9)">40,00</text>
<text x="104.5" y="77.1">5,00</text>
<text x="323.8" y="74.2" transform="rotate(-45 323.8 74.2)">3,75</text>
<text x="161.5" y="83.5">80,00</text>
<text x="268.8" y="83.8">1,00</text>
<text x="364.3" y="91.5">28,00</text>
<text x="40.5" y="112.4" transform="rotate(-90 40.5 112.4)">15,00</text>
<text x="30.1" y="119" transform="rotate(-90 30.1 119)">30,00</text>
<text x="289.2" y="135.3">min 10,00</text>
<text x="349" y="135.3">min 5,00</text>
<text x="393.5" y="135.3">11,00</text>
<text x="248" y="144.1">TBD</text>
<text x="112.9" y="227.4">0,50 to 0,80</text>
<text x="142.5" y="255.4" transform="rotate(-90 142.5 255.4)">28,00</text>
<text x="154.6" y="258.1" transform="rotate(-90 154.6 258.1)">30,00</text>
<text x="112.7" y="283.1">8,40</text>
</g>
<g font-size="4.7">
<text x="358.7" y="24">C</text>
<text x="333.4" y="32.2">SCALE 2 : 1</text>
<text x="214.2" y="93.1">This hole is necessary!</text>
<text x="247.4" y="151.6">RJ45 socket can protrude as much</text>
<text x="247.4" y="156.2">as needed</text>
<text x="221.5" y="178.9">This holes are necessary</text>
<text x="221.5" y="183.4">on both sides!</text>
<text x="98.3" y="208.2">B-B</text>
<text x="70.4" y="216.4">SCALE 2 : 1</text>
</g>
<text font-size="3.9" x="400.9" y="275.5">A3</text>
<g font-size="2">
<text x="230.6" y="234.6">UNLESS OTHERWISE SPECIFIED:</text>
<text x="230.6" y="237.1">DIMENSIONS ARE IN MILLIMETERS</text>
<text x="230.6" y="239.6">SURFACE FINISH:</text>
<text x="264.4" y="234.6">FINISH:</text>
<text x="311.3" y="234.5">DEBURR AND</text>
<text x="311.3" y="237">BREAK SHARP</text>
<text x="311.3" y="239.5">EDGES</text>
<text x="342.6" y="236">DO NOT SCALE DRAWING</text>
<text x="383.3" y="236.2">REVISION</text>
<text x="230.6" y="242.1">TOLERANCES:</text>
<text x="232.2" y="244.6">LINEAR:</text>
<text x="232.2" y="247.1">ANGULAR:</text>
<text x="244.3" y="252">NAME</text>
<text x="260" y="251.9">SIGNATURE</text>
<text x="277.2" y="251.9">DATE</text>
<text x="330.1" y="251.9">TITLE:</text>
<text x="230.6" y="256.1">DRAWN</text>
<text x="230.9" y="260.3">CHK'D</text>
<text x="230.4" y="264.4">APPV'D</text>
<text x="231.1" y="268.8">MFG</text>
<text x="231.5" y="273">Q.A</text>
<text x="285.6" y="272.5">MATERIAL:</text>
<text x="330" y="272.5">DWG NO.</text>
<text x="285.6" y="285.5">WEIGHT:</text>
<text x="330.1" y="285.6">SCALE:1:1</text>
<text x="374.5" y="285.6">SHEET 1 OF 1</text>
</g>
</svg>
